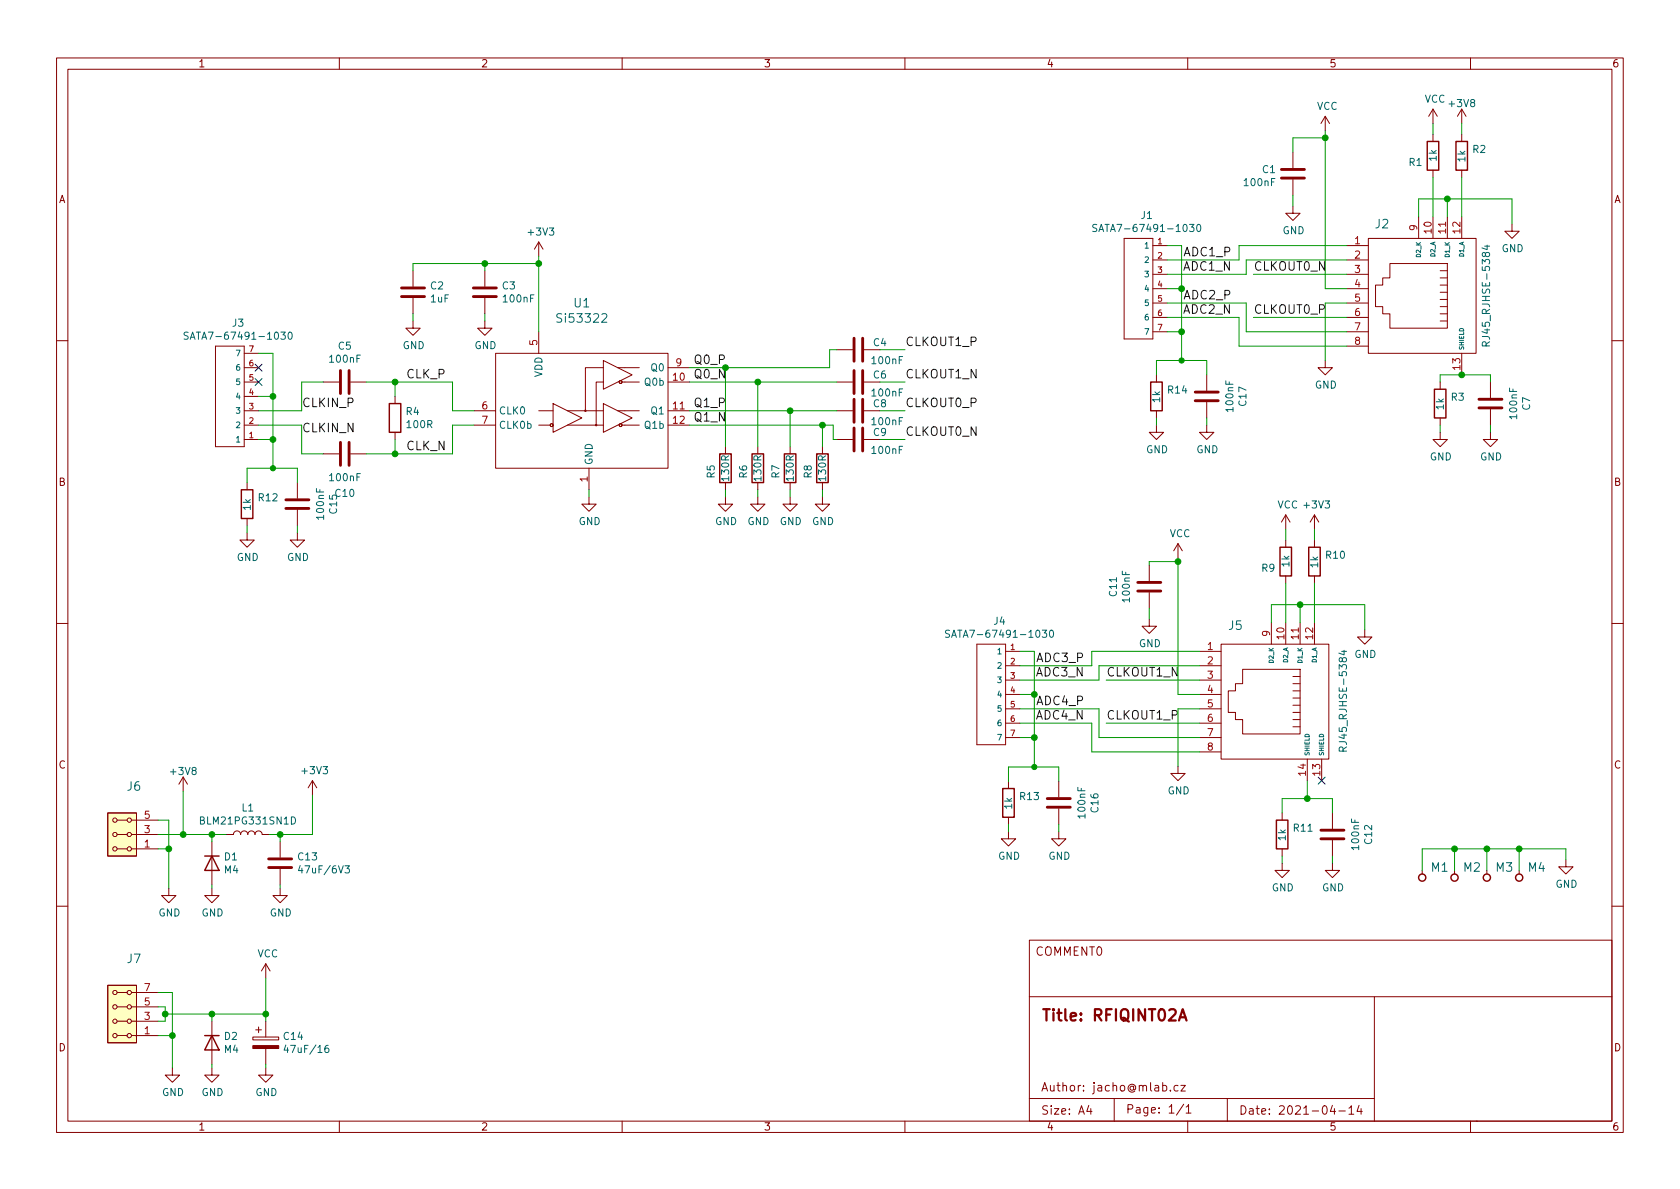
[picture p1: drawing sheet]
<svg xmlns="http://www.w3.org/2000/svg" width="297mm" height="210mm" viewBox="0 0 297 210" stroke-linecap="round" stroke-linejoin="round" font-family="sans-serif">
<g fill="none" stroke="#840000" stroke-width=".18">
<path d="M10 10.2h277v190.1h-277zM12 12.2h273v186.1h-273zM60 10.2v2M110 10.2v2M160 10.2v2M210 10.2v2M253.4 19.3v2.5M253.4 19.3l-.8 1.3M253.4 19.3l.7 1.3M258.4 19.3v2.5M258.4 19.3l-.7 1.3M258.4 19.3l.8 1.3"/>
<path d="M260 10.2v2M228.6 36.4v1.3h1.3l-1.3 1.3-1.3-1.3h1.3M228.6 26.9v2.8M228.6 31.7v2.8M234.3 20.6l-.7 1.2M234.3 20.6v2.5M234.3 20.6l.8 1.2M250.8 38.3v3.9M253.4 23.7v1.3M253.4 30.1v1.3M253.4 38.3v3.9M255.9 38.3v3.9"/>
<path d="M258.4 23.7v1.3M258.4 30.1v1.3M258.4 38.3v3.9M267.3 39.6v1.3h1.3l-1.3 1.3-1.2-1.3h1.2M73 56.8v1.2h1.3l-1.3 1.3-1.2-1.3h1.2M73 47.9v2.8M73 52.7v2.8M85.7 56.8v1.2h1.3l-1.3 1.3-1.2-1.3h1.2M85.7 47.9v2.8M85.7 52.7v2.8M95.2 42.8v2.5M95.2 58.7v3.8"/>
<path d="M95.2 42.8l-.7 1.3M95.2 42.8l.8 1.3M198.8 42.2h5v17.7h-5zM203.8 43.4h2.6M203.8 46h2.6M203.8 48.5h2.6M203.8 51h2.6M203.8 53.6h2.6M203.8 56.1h2.6M203.8 58.7h2.6M238.1 43.4h3.8M238.1 46h3.8"/>
<path d="M238.1 48.5h3.8M238.1 51h3.8M238.1 53.6h3.8M238.1 56.1h3.8M238.1 58.7h3.8M241.9 42.2h19.1v20.3h-19.1zM245.7 46.6h10.2v11.4h-10.2v-2.5h-1.2v-1.3h-1.3v-3.8h1.3v-1.3h1.2zM254.6 47.9h1.3M254.6 49.1h1.3M254.6 50.4h1.3M254.6 51.7h1.3M254.6 53h1.3"/>
<path d="M254.6 54.2h1.3M254.6 55.5h1.3M254.6 56.8h1.3M10 60.2h2M38.1 61.2h5.1v17.8h-5.1zM43.2 67.6h2.5M43.2 77.7h2.5M43.2 75.2h2.5M43.2 72.6h2.5M43.2 70.1h2.5M43.2 65h2.5M43.2 62.5h2.5"/>
<path d="M57.1 67.6h2.8M62 67.6h2.8M69.8 70.1v1.3M69.8 76.4v1.3M83.8 75.2h3.8M83.8 72.6h3.8M87.6 62.5h30.5v20.3h-30.5zM95.2 75.2h2.1M95.2 72.6h2.6M97.8 71.4l5.1 2.5-5.1 2.5zM100.3 72.6h6.4M100.3 75.2h6.4"/>
<path d="M106.7 67.6h-1.3v7.6M106.7 65h-3.2v7.6M106.7 71.4l5.1 2.5-5.1 2.5zM106.7 63.7l5.1 2.6-5.1 2.5zM109.2 72.6h3.8M109.2 65h3.8M110 67.6h3M110 75.2h3M118.1 67.6h3.8M118.1 75.2h3.8M118.1 72.6h3.8M118.1 65h3.8"/>
<path d="M128.3 79v1.3M134 79v1.3M139.7 79v1.3M145.4 79v1.3M148 67.6h2.7M148 77.7h2.7M148 72.6h2.7M148 61.8h2.7M152.8 67.6h2.8M152.8 77.7h2.8M152.8 72.6h2.8M152.8 61.8h2.8"/>
<path d="M204.5 75.2v1.2h1.2l-1.2 1.3-1.3-1.3h1.3M204.5 66.3v1.3M204.5 72.6v1.3M213.4 75.2v1.2h1.2l-1.2 1.3-1.3-1.3h1.3M213.4 66.3v2.8M213.4 71.1v2.8M234.3 63.7v1.3h1.3l-1.3 1.3-1.3-1.3h1.3M238.1 61.2h3.8M254.6 76.4v1.3h1.3l-1.3 1.3-1.2-1.3h1.2M254.6 67.6v1.2M254.6 73.9v1.3M258.4 62.5v3.8"/>
<path d="M263.5 76.4v1.3h1.3l-1.3 1.3-1.2-1.3h1.2M263.5 67.6v2.8M263.5 72.4v2.8M285 60.2h2M43.7 94.2v1.3h1.3l-1.3 1.3-1.3-1.3h1.3M43.7 85.3v1.3M43.7 91.7v1.3M52.6 94.2v1.3h1.2l-1.2 1.3-1.3-1.3h1.3M52.6 85.3v2.8M52.6 90.2v2.8M57.1 80.3h2.8M62 80.3h2.8"/>
<path d="M104.1 87.9v1.2h1.3l-1.3 1.3-1.2-1.3h1.2M104.1 82.8v3.8M128.3 87.9v1.2h1.2l-1.2 1.3-1.3-1.3h1.3M128.3 85.3v1.3M134 87.9v1.2h1.3l-1.3 1.3-1.3-1.3h1.3M134 85.3v1.3M139.7 87.9v1.2h1.3l-1.3 1.3-1.3-1.3h1.3M139.7 85.3v1.3M145.4 87.9v1.2h1.3l-1.3 1.3-1.3-1.3h1.3M145.4 85.3v1.3M203.2 99.9v2.8M208.3 96.1l-.8 1.3"/>
<path d="M208.3 96.1v2.6M208.3 96.1l.7 1.3M227.3 91.1v2.5M227.3 95.5v1.3M227.3 91.1l-.7 1.2M227.3 91.1l.8 1.2M232.4 91.1v2.5M232.4 95.5v1.3M232.4 91.1l-.8 1.2M232.4 91.1l.8 1.2M10 110.2h2M172.7 113.9h5.1v17.8h-5.1z"/>
<path d="M177.8 115.2h2.5M177.8 117.7h2.5M203.2 109.5v1.2h1.3l-1.3 1.3-1.3-1.3h1.3M203.2 104.8v2.8M212.1 115.2h3.8M212.1 117.7h3.8M215.9 113.9h19v20.3h-19zM219.7 118.4h10.2v11.4h-10.2v-2.6h-1.3v-1.2h-1.2v-3.8h1.2v-1.3h1.3zM224.8 110.1v3.8M227.3 101.8v1.3M227.3 110.1v3.8M228.6 119.6h1.3"/>
<path d="M229.9 110.1v3.8M232.4 101.8v1.3M232.4 110.1v3.8M241.3 111.4v1.2h1.3l-1.3 1.3-1.3-1.3h1.3M285 110.2h2M32.4 137.4l-.8 1.3M32.4 137.4v2.5M32.4 137.4l.7 1.3M55.2 138l-.7 1.3M55.2 138v2.6M55.2 138l.8 1.3M177.8 120.3h2.5"/>
<path d="M177.8 122.8h2.5M177.8 125.3h2.5M177.8 127.9h2.5M177.8 130.4h2.5M178.3 138.2v1.2M187.2 138.2v2.8M208.3 135.5v1.3h1.2l-1.2 1.2-1.3-1.2h1.3M212.1 120.3h3.8M212.1 122.8h3.8M212.1 125.3h3.8M212.1 127.9h3.8M212.1 130.4h3.8"/>
<path d="M212.1 133h3.8M228.6 120.9h1.3M228.6 122.2h1.3M228.6 123.4h1.3M228.6 124.7h1.3M228.6 126h1.3M228.6 127.2h1.3M228.6 128.5h1.3M231.1 134.2v3.8M233.7 134.2v3.8M19 143.8h5.1v7.6h-5.1zM20.7 147.6h1.8"/>
<path d="M20.7 145h1.8M20.7 150.1h1.8M23.2 147.6h4.7M23.2 145h4.7M23.2 150.1h4.7M29.8 157.1v1.3h1.3l-1.3 1.2-1.2-1.2h1.2M37.5 157.1v1.3h1.2l-1.2 1.2-1.3-1.2h1.3M37.5 148.8v7.7M40 147.6h1.3a.64 .64 0 0 1 .6-.7 .64 .64 0 0 1 .6 .7 .64 .64 0 0 1 .7-.7 .64 .64 0 0 1 .6 .7 .64 .64 0 0 1 .6-.7 .64 .64 0 0 1 .7 .7 .64 .64 0 0 1 .6-.7 .64 .64 0 0 1 .7 .7h1.2M49.5 157.1v1.3h1.3l-1.3 1.2-1.2-1.2h1.2M49.5 148.8v2.8M49.5 153.7v2.8"/>
<path d="M178.3 147.1v1.2h1.3l-1.3 1.3-1.3-1.3h1.3M178.3 144.5v1.3M187.2 147.1v1.2h1.3l-1.3 1.3-1.3-1.3h1.3M187.2 143v2.8M226.7 152.6v1.3h1.3l-1.3 1.3-1.3-1.3h1.3M226.7 143.8v1.2M226.7 150.1v1.3M235.6 152.6v1.3h1.3l-1.3 1.3-1.3-1.3h1.3M235.6 143.8v2.8M235.6 148.6v2.8M251.5 153.9v.7M257.2 153.9v.7"/>
<path d="M262.9 153.9v.7M268.6 153.9v.7M276.9 152v1.3h1.2l-1.2 1.3-1.3-1.3h1.3M10 160.2h2M19 174.2h5.1v10.2h-5.1zM20.7 175.5h1.8M20.7 178h1.8M23.2 175.5h4.7M23.2 178h4.7M47 170.4l-.8 1.3M47 170.4v2.6M47 170.4l.8 1.3"/>
<path d="M182 166.3h103v32h-103zM182 176.3h103M243 176.3v22M285 160.2h2M20.7 180.6h1.8M20.7 183.1h1.8M23.2 180.6h4.7M23.2 183.1h4.7M30.5 188.8v1.3h1.2l-1.2 1.3-1.3-1.3h1.3M37.5 188.8v1.3h1.2l-1.2 1.3-1.3-1.3h1.3M37.5 180.6v7.6M44.7 183.4h4.6v.5h-4.6z"/>
<path d="M45.2 182.1h1M45.7 181.6v1M47 188.8v1.3h1.3l-1.3 1.3-1.3-1.3h1.3M47 180.6v2.8M47 185.4v2.8M60 198.3v2M110 198.3v2M160 198.3v2M182 194.3h61M192.5 195.5l-.4 1h1M192.9 196v1M197 194.3v4"/>
<path d="M206.9 192.8v.1M208.3 192l-.4-.1-.3 .3v.4l.1 .3h.6M208.8 191.9h.8l-.8 1h.8M209.3 195.3l-1.3 1.9M209.7 195.8l.4-.5v1.5M209.7 196.8h.9M210 198.3v2M217 194.3v4M235.6 195.5l-.4 1h.9M235.9 196v1M236.7 196.5h1.2M238.5 196l.4-.5v1.5"/>
<path d="M238.5 197h.9M240.3 195.5l-.4 1h1M240.6 196v1M260 198.3v2M261 198.3h.1"/>
<circle cx="97.5" cy="75.2" r=".25"/>
<circle cx="103.5" cy="72.6" r=".13"/>
<circle cx="105.4" cy="75.2" r=".13"/>
<circle cx="109.7" cy="67.6" r=".25"/>
<circle cx="109.7" cy="75.2" r=".25"/>
<circle cx="20.3" cy="147.6" r=".38"/>
<circle cx="20.3" cy="145" r=".38"/>
<circle cx="20.3" cy="150.1" r=".38"/>
<circle cx="22.9" cy="147.6" r=".38"/>
<circle cx="22.9" cy="145" r=".38"/>
<circle cx="22.9" cy="150.1" r=".38"/>
<circle cx="20.3" cy="175.5" r=".38"/>
<circle cx="20.3" cy="178" r=".38"/>
<circle cx="22.9" cy="175.5" r=".38"/>
<circle cx="22.9" cy="178" r=".38"/>
<circle cx="20.3" cy="183.1" r=".38"/>
<circle cx="20.3" cy="180.6" r=".38"/>
<circle cx="22.9" cy="183.1" r=".38"/>
<circle cx="22.9" cy="180.6" r=".38"/>
</g>
<path d="M208.6 179.9h1M208.5 180.5l.6-2 .7 2" fill="none" stroke="#840000" stroke-width=".4"/>
<g fill="none" stroke="#006464" stroke-width=".18">
<path d="M193.9 39.7h-.5l-.2 .2 .1 .3 .6 .3v.3l-.2 .1h-.5M210.3 39.7h.8l-.4 .5 .3 .1v.5l-.1 .1-.6-.1M211.7 39.8l.2-.1a.68 .68 0 0 1 .4 .6 .68 .68 0 0 1-.4 .6l-.2-.1-.1-.3zM33.3 58.8l-.5-.1-.3 .3 .2 .3 .5 .2v.4l-.2 .1-.5-.1M33.6 60l.5-1.3 .4 1.3M49.7 58.7h.7l-.4 .5 .4 .1v.6l-.2 .1-.5-.1M51.1 58.8l.1-.1a.68 .68 0 0 1 .5 .7 .68 .68 0 0 1-.5 .6l-.1-.1-.2-.4zM194.3 40.9l.4-1.2 .4 1.2M262.5 43.5h.9M262.9 43.3v.8l-.9-.3M262.8 61.2l-.1-.6-.2-.2-.3 .1-.1 .2v.5h1.3M263.4 60.4l-.6 .5"/>
<path d="M167.9 111.5l-.5-.1-.2 .3 .1 .3 .5 .2v.4l-.2 .1-.4-.1M168.3 112.7l.4-1.3 .4 1.3M184.3 111.4h.8l-.5 .5 .4 .1v.6l-.2 .1-.5-.1M185.7 111.6l.2-.2a.68 .68 0 0 1 .4 .7 .68 .68 0 0 1-.4 .6l-.2-.1-.2-.4zM237.2 115.2h.9M237.6 115v.8l-.9-.3M237.5 132.8l-.1-.6-.2-.1h-.3l-.1 .7h1.3M238.1 132.1l-.6 .4M51.5 144.5a.64 .64 0 0 1 .8 .6 .64 .64 0 0 1-.8 .6zM53.1 153l-.3 .9h.8M61 153.1h.8l-.4 .5 .3 .1v.6l-.2 .1-.5-.1M50.5 184.8l-.3 .9h.8"/>
<path d="M58 184.9h-.3a.86 .86 0 0 0 0 1.2l.4-.1 .1-.4-.3-.3h-.2l-.3 .3"/>
</g>
<g fill="none" stroke="#840000" stroke-width=".51">
<path d="M226.6 30h4M226.6 31.5h4M71 52.4h4.1M71 50.9h4.1M83.7 52.4h4.1M83.7 50.9h4.1M151 59.8v4.1M152.5 59.8v4.1M60.2 65.5v4.1M60.2 78.2v4.1M61.7 65.5v4.1M61.7 78.2v4.1"/>
<path d="M151 65.5v4.1M151 70.6v4.1M151 75.7v4.1M152.5 65.5v4.1M152.5 70.6v4.1M152.5 75.7v4.1M211.3 70.9h4.1M211.3 69.3h4.1M261.5 72.1h4.1M261.5 70.6h4.1M50.5 89.9h4.1M50.5 88.4h4.1"/>
<path d="M201.2 103h4M201.2 104.5h4M47.5 153.4h4.1M47.5 151.9h4.1M185.2 142.7h4M185.2 141.2h4M233.6 148.3h4M233.6 146.8h4"/>
</g>
<g fill="none" stroke="#840000" stroke-width=".25">
<path d="M252.3 25h2.1v5.1h-2.1zM257.4 25h2.1v5.1h-2.1zM68.8 71.4h2.1v5h-2.1zM203.5 67.6h2v5h-2zM253.6 68.8h2.1v5.1h-2.1zM42.7 86.6h2v5.1h-2zM127.3 80.3h2v5h-2zM133 80.3h2v5h-2zM138.7 80.3h2v5h-2zM144.4 80.3h2v5h-2zM226.3 96.8h2v5h-2zM231.4 96.8h2v5h-2z"/>
<path d="M177.3 139.4h2v5.1h-2zM36.2 151.4h2.5M37.5 151.4l1.2 2.5h-2.5zM225.7 145h2v5.1h-2zM36.2 183.1h2.5M37.5 183.1l1.2 2.6h-2.5z"/>
<circle cx="251.5" cy="155.2" r=".63"/>
<circle cx="257.2" cy="155.2" r=".63"/>
<circle cx="262.9" cy="155.2" r=".63"/>
<circle cx="268.6" cy="155.2" r=".63"/>
</g>
<g fill="#ffffc2" stroke="#ffffc2" stroke-width=".18">
<path d="M19 143.8h5.1v7.6h-5.1z"/>
<path d="M19 174.2h5.1v10.2h-5.1z"/>
<circle cx="97.5" cy="75.2" r=".25"/>
<circle cx="109.7" cy="75.2" r=".25"/>
<circle cx="109.7" cy="67.6" r=".25"/>
</g>
<path d="M44.7 184.9h4.6v.5h-4.6z" fill="#840000" stroke="#840000" stroke-width=".18"/>
<g fill="none" stroke="#009600" stroke-width=".18">
<path d="M228.6 34.5v1.9M234.3 23.1v27.9h3.8M234.3 24.4h-5.7v2.5M250.8 38.3v-3.1h16.5v4.4M253.4 21.8v1.9M253.4 31.4v6.9M255.9 35.2v3.1M258.4 21.8v1.9M258.4 31.4v6.9M73 55.5v1.3M85.7 46.6v1.3M85.7 55.5v1.3"/>
<path d="M95.2 46.6h-22.2v1.3M95.2 45.3v13.4M206.4 43.4h2.5v20.3M206.4 56.1h12.7v5.1h19M206.4 51h2.5M206.4 53.6h13.9v5.1h17.8M206.4 58.7h2.5M221.6 56.1h16.5M221.6 48.5h16.5M238.1 43.4h-19v2.6h-12.7M238.1 53.6h-3.8v10.1M238.1 46h-17.8v2.5h-13.9"/>
<path d="M45.7 75.2h7.6v5.1h3.8M45.7 77.7h2.6M45.7 62.5h2.6v20.3M45.7 70.1h2.6M57.1 67.6h-3.8v5h-7.6M64.8 67.6h15.2v5h3.8M69.8 67.6v2.5M69.8 77.7v2.6M83.8 75.2h-3.8v5.1h-15.2M121.9 67.6h26.1M121.9 72.6h26.1M121.9 75.2h25.4v2.5h.7"/>
<path d="M128.3 65v14M134 67.6v11.4M139.7 72.6v6.4M145.4 75.2v3.8M148 61.8h-1.3v3.2h-24.8M155.6 67.6h4.4M155.6 72.6h4.4M155.6 77.7h4.4M155.6 61.8h4.4M204.5 66.3v-2.6h8.9v2.6M204.5 73.9v1.3M213.4 73.9v1.3"/>
<path d="M254.6 67.6v-1.3h8.9v1.3M254.6 75.2v1.2M263.5 75.2v1.2M43.7 85.3v-2.5h8.9v2.5M43.7 93v1.2M52.6 93v1.2M104.1 86.6v1.3M128.3 86.6v1.3M134 86.6v1.3M139.7 86.6v1.3M145.4 86.6v1.3M208.3 98.7v24.1h3.8"/>
<path d="M208.3 99.3h-5.1v.6M227.3 93.6v1.9M232.4 93.6v1.9M180.3 115.2h2.6v20.4M203.2 107.6v1.9M212.1 115.2h-19.1v2.5h-12.7M212.1 117.7h-17.8v2.6h-14M224.8 110.1v-3.2h16.5v4.5M227.3 103.1v7M229.9 106.9v3.2M232.4 103.1v7M32.4 139.9v7.7"/>
<path d="M178.3 138.2v-2.6h8.9v2.6M180.3 122.8h2.6M180.3 127.9h12.7v5.1h19.1M180.3 125.3h14v5.1h17.8M180.3 130.4h2.6M195.6 127.9h16.5M195.6 120.3h16.5M212.1 125.3h-3.8v10.2M231.1 138v3.2M27.9 147.6h12.1M27.9 150.1h1.9M27.9 145h1.9v12.1"/>
<path d="M37.5 147.6v1.2M37.5 156.5v.6M49.5 147.6v1.2M49.5 156.5v.6M55.2 140.6v7h-7.6M178.3 145.8v1.3M187.2 145.8v1.3M226.7 143.8v-2.6h8.9v2.6M226.7 151.4v1.2M235.6 151.4v1.2M257.2 150.1v3.8M262.9 150.1v3.8"/>
<path d="M268.6 150.1v3.8M276.9 152v-1.9h-25.4v3.8M27.9 178h1.3v2.6h-1.3M27.9 175.5h2.6v13.3M29.2 179.3h17.8M37.5 179.3v1.3M47 173v7.6M27.9 183.1h2.6M37.5 188.2v.6M47 188.2v.6"/>
</g>
<path d="M45.1 64.4l1.2 1.2M45.1 66.9l1.2 1.3M46.3 64.4l-1.2 1.2M46.3 66.9l-1.2 1.3M233.1 137.4l1.2 1.3M234.3 137.4l-1.2 1.3" fill="none" stroke="#000084" stroke-width=".18"/>
<g fill="#009600" stroke="#009600" stroke-width=".18">
<circle cx="257.2" cy="150.1" r=".51"/>
<circle cx="262.9" cy="150.1" r=".51"/>
<circle cx="231.1" cy="141.2" r=".51"/>
<circle cx="268.6" cy="150.1" r=".51"/>
<circle cx="208.9" cy="63.7" r=".46"/>
<circle cx="208.9" cy="58.7" r=".51"/>
<circle cx="208.9" cy="51" r=".51"/>
<circle cx="182.9" cy="135.6" r=".46"/>
<circle cx="182.9" cy="130.4" r=".51"/>
<circle cx="182.9" cy="122.8" r=".51"/>
<circle cx="255.9" cy="35.2" r=".51"/>
<circle cx="258.4" cy="66.3" r=".51"/>
<circle cx="234.3" cy="24.4" r=".51"/>
<circle cx="208.3" cy="99.3" r=".51"/>
<circle cx="229.9" cy="106.9" r=".51"/>
<circle cx="69.9" cy="80.3" r=".51"/>
<circle cx="48.3" cy="70.1" r=".51"/>
<circle cx="69.9" cy="67.6" r=".51"/>
<circle cx="37.5" cy="147.6" r=".51"/>
<circle cx="48.3" cy="82.8" r=".46"/>
<circle cx="48.3" cy="77.7" r=".51"/>
<circle cx="32.4" cy="147.6" r=".51"/>
<circle cx="49.5" cy="147.6" r=".51"/>
<circle cx="139.7" cy="72.6" r=".51"/>
<circle cx="145.4" cy="75.2" r=".51"/>
<circle cx="128.3" cy="65" r=".51"/>
<circle cx="95.3" cy="46.6" r=".51"/>
<circle cx="134" cy="67.6" r=".51"/>
<circle cx="85.7" cy="46.6" r=".51"/>
<circle cx="29.2" cy="179.3" r=".51"/>
<circle cx="37.5" cy="179.3" r=".51"/>
<circle cx="47" cy="179.3" r=".51"/>
<circle cx="29.8" cy="150.1" r=".51"/>
<circle cx="30.5" cy="183.1" r=".51"/>
</g>
<text font-size="2.8" fill="#840000" x="184" y="180.6">Title: RFIQINT02A</text>
<g font-size="2.1" fill="#006464">
<text x="243.2" y="40.4">J2</text>
<text x="98.9" y="57.1">Si53322</text>
<text x="101.5" y="54.4">U1</text>
<text x="217.3" y="111.4">J5</text>
<text x="22.5" y="139.8">J6</text>
<text x="253.1" y="154.2">M1</text>
<text x="258.8" y="154.2">M2</text>
<text x="264.5" y="154.2">M3</text>
<text x="270.2" y="154.2">M4</text>
<text x="22.5" y="170.3">J7</text>
</g>
<g font-size="2.1" fill="#0f0f0f">
<text x="209.3" y="47.9">ADC1_N</text>
<text x="209.4" y="45.3">ADC1_P</text>
<text x="221.6" y="47.9">CLKOUT0_N</text>
<text x="209.4" y="52.9">ADC2_P</text>
<text x="209.3" y="55.5">ADC2_N</text>
<text x="221.6" y="55.5">CLKOUT0_P</text>
<text x="122.6" y="64.4">Q0_P</text>
<text x="160" y="61.2">CLKOUT1_P</text>
<text x="53.3" y="72">CLKIN_P</text>
<text x="71.8" y="66.9">CLK_P</text>
<text x="122.6" y="72">Q1_P</text>
<text x="122.6" y="66.9">Q0_N</text>
<text x="160" y="66.9">CLKOUT1_N</text>
<text x="160" y="72">CLKOUT0_P</text>
<text x="53.3" y="76.4">CLKIN_N</text>
<text x="122.6" y="74.5">Q1_N</text>
<text x="160" y="77.1">CLKOUT0_N</text>
<text x="71.8" y="79.6">CLK_N</text>
<text x="183.3" y="119.6">ADC3_N</text>
<text x="183.4" y="117.1">ADC3_P</text>
<text x="195.6" y="119.6">CLKOUT1_N</text>
<text x="183.4" y="124.7">ADC4_P</text>
<text x="183.3" y="127.2">ADC4_N</text>
<text x="195.6" y="127.2">CLKOUT1_P</text>
</g>
<g font-size="2.1" fill="#840000">
<text x="183" y="169">COMMENT0</text>
<text x="184" y="193">Author: jacho@mlab.cz</text>
<text x="184" y="197.1">Size: A4</text>
<text x="199" y="196.9">Page: 1/1</text>
<text x="219" y="197.1">Date: 2021-04-14</text>
</g>
<g font-size="1.8" fill="#840000">
<text x="35" y="11.9">1</text>
<text x="85" y="11.9">2</text>
<text x="135" y="11.9">3</text>
<text x="185" y="11.9">4</text>
<text x="235" y="11.9">5</text>
<text x="285" y="11.9">6</text>
<text x="10.3" y="35.9">A</text>
<text x="285.3" y="35.9">A</text>
<text x="10.3" y="85.9">B</text>
<text x="285.3" y="85.9">B</text>
<text x="10.3" y="135.9">C</text>
<text x="285.3" y="135.9">C</text>
<text x="10.3" y="185.9">D</text>
<text x="285.3" y="185.9">D</text>
<text x="35" y="199.9">1</text>
<text x="85" y="199.9">2</text>
<text x="135" y="199.9">3</text>
<text x="185" y="199.9">4</text>
<text x="235" y="199.9">5</text>
<text x="285" y="199.9">6</text>
</g>
<g font-size="1.8" fill="#006464">
<text x="232.8" y="19.4">VCC</text>
<text x="251.9" y="18.1">VCC</text>
<text x="256.4" y="18.9">+3V8</text>
<text x="249.1" y="29.3">R1</text>
<text x="254" y="28.5" transform="rotate(-90 254 28.5)">1k</text>
<text x="259.1" y="28.6" transform="rotate(-90 259.1 28.6)">1k</text>
<text x="260.4" y="27">R2</text>
<text x="220.1" y="32.9">100nF</text>
<text x="223.2" y="30.6">C1</text>
<text x="93.5" y="41.6">+3V3</text>
<text x="194.8" y="41">SATA7-67491-1030</text>
<text x="201.8" y="38.7">J1</text>
<text x="226.7" y="41.4">GND</text>
<text x="265.5" y="44.6">GND</text>
<text x="76.1" y="51.2">C2</text>
<text x="76.2" y="53.5">1uF</text>
<text x="88.8" y="51.2">C3</text>
<text x="89.1" y="53.5">100nF</text>
<text x="41.1" y="57.8">J3</text>
<text x="34.2" y="60.1">SATA7-67491-1030</text>
<text x="58.4" y="64.1">100nF</text>
<text x="59.8" y="61.8">C5</text>
<text x="71.2" y="61.7">GND</text>
<text x="83.9" y="61.7">GND</text>
<text x="115.2" y="65.7">Q0</text>
<text x="154.3" y="64.4">100nF</text>
<text x="154.4" y="61.2">C4</text>
<text x="263.4" y="60.3" transform="rotate(-90 263.4 60.3)">RJ45_RJHSE-5384</text>
<text x="95.9" y="66.7" transform="rotate(-90 95.9 66.7)">VDD</text>
<text x="114.2" y="68.2">Q0b</text>
<text x="154.3" y="70.1">100nF</text>
<text x="154.4" y="66.9">C6</text>
<text x="205.1" y="71.2" transform="rotate(-90 205.1 71.2)">1k</text>
<text x="206.5" y="69.6">R14</text>
<text x="220.4" y="71.7" transform="rotate(-90 220.4 71.7)">C17</text>
<text x="232.5" y="68.7">GND</text>
<text x="256.6" y="70.9">R3</text>
<text x="71.8" y="73.4">R4</text>
<text x="72" y="75.7">100R</text>
<text x="88.1" y="73.3">CLK0</text>
<text x="88.1" y="75.8">CLK0b</text>
<text x="114.2" y="75.8">Q1b</text>
<text x="115.2" y="73.3">Q1</text>
<text x="154.3" y="75.2">100nF</text>
<text x="154.4" y="72">C8</text>
<text x="154.4" y="77.1">C9</text>
<text x="218.1" y="72.7" transform="rotate(-90 218.1 72.7)">100nF</text>
<text x="255.3" y="72.4" transform="rotate(-90 255.3 72.4)">1k</text>
<text x="268.2" y="73.9" transform="rotate(-90 268.2 73.9)">100nF</text>
<text x="270.5" y="72.5" transform="rotate(-90 270.5 72.5)">C7</text>
<text x="104.8" y="82.3" transform="rotate(-90 104.8 82.3)">GND</text>
<text x="154.3" y="80.3">100nF</text>
<text x="202.6" y="80.1">GND</text>
<text x="211.5" y="80.1">GND</text>
<text x="252.8" y="81.4">GND</text>
<text x="261.7" y="81.4">GND</text>
<text x="45.8" y="88.6">R12</text>
<text x="58.4" y="85.1">100nF</text>
<text x="59.3" y="87.9">C10</text>
<text x="126.4" y="84.5" transform="rotate(-90 126.4 84.5)">R5</text>
<text x="128.9" y="84.9" transform="rotate(-90 128.9 84.9)">130R</text>
<text x="132.1" y="84.5" transform="rotate(-90 132.1 84.5)">R6</text>
<text x="134.6" y="84.9" transform="rotate(-90 134.6 84.9)">130R</text>
<text x="137.8" y="84.5" transform="rotate(-90 137.8 84.5)">R7</text>
<text x="140.3" y="84.9" transform="rotate(-90 140.3 84.9)">130R</text>
<text x="143.5" y="84.5" transform="rotate(-90 143.5 84.5)">R8</text>
<text x="146" y="84.9" transform="rotate(-90 146 84.9)">130R</text>
<text x="225.8" y="89.9">VCC +3V3</text>
<text x="44.3" y="90.2" transform="rotate(-90 44.3 90.2)">1k</text>
<text x="57.3" y="91.7" transform="rotate(-90 57.3 91.7)">100nF</text>
<text x="59.6" y="90.8" transform="rotate(-90 59.6 90.8)">C15</text>
<text x="102.3" y="92.8">GND</text>
<text x="126.4" y="92.8">GND</text>
<text x="132.1" y="92.8">GND</text>
<text x="137.8" y="92.8">GND</text>
<text x="143.6" y="92.8">GND</text>
<text x="206.8" y="95">VCC</text>
<text x="41.8" y="99.2">GND</text>
<text x="50.7" y="99.2">GND</text>
<text x="223.1" y="101.1">R9</text>
<text x="228" y="100.2" transform="rotate(-90 228 100.2)">1k</text>
<text x="233" y="100.4" transform="rotate(-90 233 100.4)">1k</text>
<text x="234.5" y="98.8">R10</text>
<text x="197.5" y="105.4" transform="rotate(-90 197.5 105.4)">C11</text>
<text x="199.8" y="106.3" transform="rotate(-90 199.8 106.3)">100nF</text>
<text x="168.8" y="112.8">SATA7-67491-1030</text>
<text x="175.7" y="110.5">J4</text>
<text x="201.3" y="114.4">GND</text>
<text x="239.4" y="116.3">GND</text>
<text x="238.1" y="131.9" transform="rotate(-90 238.1 131.9)">RJ45_RJHSE-5384</text>
<text x="30.3" y="137">+3V8</text>
<text x="53.5" y="136.9">+3V3</text>
<text x="42.8" y="143.5">L1</text>
<text x="178.9" y="143" transform="rotate(-90 178.9 143)">1k</text>
<text x="180.4" y="141.5">R13</text>
<text x="194.2" y="143.6" transform="rotate(-90 194.2 143.6)">C16</text>
<text x="206.4" y="140.5">GND</text>
<text x="35.8" y="145.8">BLM21PG331SN1D</text>
<text x="191.9" y="144.5" transform="rotate(-90 191.9 144.5)">100nF</text>
<text x="227.3" y="148.6" transform="rotate(-90 227.3 148.6)">1k</text>
<text x="228.8" y="147.1">R11</text>
<text x="242.6" y="149.2" transform="rotate(-90 242.6 149.2)">C12</text>
<text x="39.7" y="154.4">M4</text>
<text x="39.7" y="152.1">D1</text>
<text x="52.8" y="152.1">C13</text>
<text x="53.4" y="154.4">47uF/6V3</text>
<text x="176.5" y="152">GND</text>
<text x="185.3" y="152">GND</text>
<text x="240.3" y="150.1" transform="rotate(-90 240.3 150.1)">100nF</text>
<text x="224.8" y="157.6">GND</text>
<text x="233.7" y="157.6">GND</text>
<text x="275" y="157">GND</text>
<text x="28" y="162.1">GND</text>
<text x="35.6" y="162.1">GND</text>
<text x="47.7" y="162.1">GND</text>
<text x="45.5" y="169.3">VCC</text>
<text x="39.7" y="183.9">D2</text>
<text x="50.2" y="183.9">C14</text>
<text x="39.7" y="186.2">M4</text>
<text x="50.9" y="186.2">47uF/16</text>
<text x="28.6" y="193.8">GND</text>
<text x="35.6" y="193.8">GND</text>
<text x="45.1" y="193.8">GND</text>
</g>
<g font-size="1.8" fill="#a90000">
<text x="250.6" y="40.7" transform="rotate(-90 250.6 40.7)">9</text>
<text x="253.1" y="41.2" transform="rotate(-90 253.1 41.2)">10</text>
<text x="255.7" y="41.2" transform="rotate(-90 255.7 41.2)">11</text>
<text x="258.2" y="41.2" transform="rotate(-90 258.2 41.2)">12</text>
<text x="239.5" y="43.2">1</text>
<text x="239.5" y="45.7">2</text>
<text x="239.5" y="48.3">3</text>
<text x="239.5" y="50.8">4</text>
<text x="239.5" y="53.3">5</text>
<text x="239.5" y="55.9">6</text>
<text x="239.5" y="58.4">7</text>
<text x="95" y="61.1" transform="rotate(-90 95 61.1)">5</text>
<text x="119.5" y="64.8">9</text>
<text x="239.5" y="61">8</text>
<text x="258.2" y="65.4" transform="rotate(-90 258.2 65.4)">13</text>
<text x="119" y="67.3">10</text>
<text x="85.2" y="72.4">6</text>
<text x="85.2" y="74.9">7</text>
<text x="119" y="72.4">11</text>
<text x="119" y="74.9">12</text>
<text x="103.9" y="85.2" transform="rotate(-90 103.9 85.2)">1</text>
<text x="224.5" y="112.5" transform="rotate(-90 224.5 112.5)">9</text>
<text x="227.1" y="113" transform="rotate(-90 227.1 113)">10</text>
<text x="229.6" y="113" transform="rotate(-90 229.6 113)">11</text>
<text x="232.2" y="113" transform="rotate(-90 232.2 113)">12</text>
<text x="213.5" y="114.9">1</text>
<text x="213.5" y="117.5">2</text>
<text x="213.5" y="120">3</text>
<text x="213.5" y="122.5">4</text>
<text x="213.5" y="125.1">5</text>
<text x="213.5" y="127.6">6</text>
<text x="213.5" y="130.2">7</text>
<text x="213.5" y="132.7">8</text>
<text x="230.9" y="137.1" transform="rotate(-90 230.9 137.1)">14</text>
<text x="233.4" y="137.1" transform="rotate(-90 233.4 137.1)">13</text>
<text x="25.5" y="149.9">1</text>
<text x="25.5" y="147.3">3</text>
<text x="25.5" y="144.8">5</text>
<text x="25.5" y="177.8">5</text>
<text x="25.5" y="175.3">7</text>
<text x="25.5" y="182.9">1</text>
<text x="25.5" y="180.3">3</text>
</g>
<g font-size="1.4" fill="#006464">
<text x="202.5" y="43.9">1</text>
<text x="202.5" y="46.5">2</text>
<text x="202.5" y="49">3</text>
<text x="202.5" y="51.6">4</text>
<text x="202.5" y="54.1">5</text>
<text x="202.5" y="56.6">6</text>
<text x="202.5" y="59.2">7</text>
<text x="41.9" y="65.5">6</text>
<text x="41.9" y="63">7</text>
<text x="41.9" y="70.6">4</text>
<text x="41.9" y="68.1">5</text>
<text x="41.9" y="75.7">2</text>
<text x="41.9" y="73.1">3</text>
<text x="41.9" y="78.2">1</text>
<text x="176.5" y="115.7">1</text>
<text x="176.5" y="118.2">2</text>
<text x="176.5" y="120.8">3</text>
<text x="176.5" y="123.3">4</text>
<text x="176.5" y="125.9">5</text>
<text x="176.5" y="128.4">6</text>
<text x="176.5" y="130.9">7</text>
</g>
<g font-size="1.4" fill="#a90000">
<text x="204.7" y="43.2">1</text>
<text x="204.7" y="45.7">2</text>
<text x="204.7" y="48.3">3</text>
<text x="204.7" y="50.8">4</text>
<text x="204.7" y="53.3">5</text>
<text x="204.7" y="55.9">6</text>
<text x="204.7" y="58.4">7</text>
<text x="44.1" y="64.8">6</text>
<text x="44.1" y="62.2">7</text>
<text x="44.1" y="69.8">4</text>
<text x="44.1" y="67.3">5</text>
<text x="44.1" y="77.5">1</text>
<text x="44.1" y="74.9">2</text>
<text x="44.1" y="72.4">3</text>
<text x="178.7" y="114.9">1</text>
<text x="178.7" y="117.5">2</text>
<text x="178.7" y="120">3</text>
<text x="178.7" y="122.5">4</text>
<text x="178.7" y="125.1">5</text>
<text x="178.7" y="127.6">6</text>
<text x="178.7" y="130.2">7</text>
</g>
<g font-size="1.1" fill="#006464">
<text x="251.2" y="45.4" transform="rotate(-90 251.2 45.4)">D2_K</text>
<text x="253.7" y="45.4" transform="rotate(-90 253.7 45.4)">D2_A</text>
<text x="256.3" y="45.4" transform="rotate(-90 256.3 45.4)">D1_K</text>
<text x="258.8" y="45.4" transform="rotate(-90 258.8 45.4)">D1_A</text>
<text x="258.8" y="62" transform="rotate(-90 258.8 62)">SHIELD</text>
<text x="225.2" y="117.1" transform="rotate(-90 225.2 117.1)">D2_K</text>
<text x="227.7" y="117.1" transform="rotate(-90 227.7 117.1)">D2_A</text>
<text x="230.3" y="117.1" transform="rotate(-90 230.3 117.1)">D1_K</text>
<text x="232.8" y="117.1" transform="rotate(-90 232.8 117.1)">D1_A</text>
<text x="231.5" y="133.7" transform="rotate(-90 231.5 133.7)">SHIELD</text>
<text x="234.1" y="133.7" transform="rotate(-90 234.1 133.7)">SHIELD</text>
</g>
</svg>
